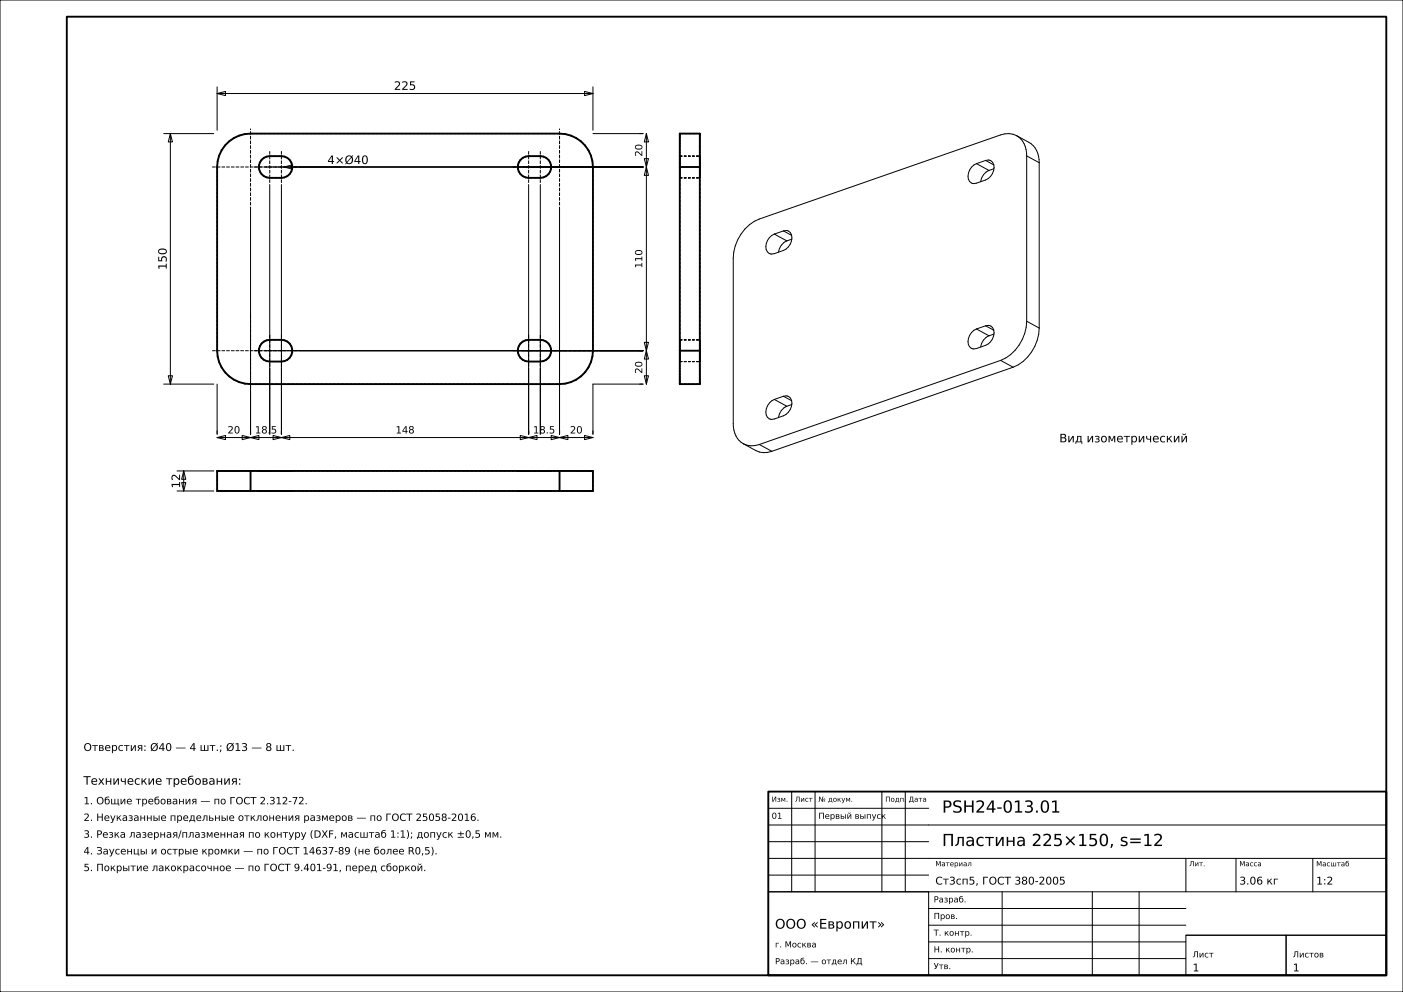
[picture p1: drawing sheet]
<svg xmlns="http://www.w3.org/2000/svg" width="420mm" height="297mm" viewBox="0 0 420 297" stroke-linecap="round" stroke-linejoin="round" font-family="sans-serif">
<g fill="none" stroke="#000" stroke-width=".3">
<path d="M0 0h420v297h-420zM49 40h15M51 40l.6 2.5h-1.2zM51 40v75M65 28l2.5-.6v1.2zM65 26v13M65 28h112.5M175 27.4l2.5 .6-2.5 .6zM177.5 26v13M177.5 40h15M193.5 40l.6 2.5h-1.2zM193.5 40v75"/>
<path d="M80.8 55.3v74.7M84.2 55.3v74.7M85 50l2.5-.6v1.2zM85 50h107.5M158.2 55.3v74.7M161.7 55.3v74.7M192.9 47.5h1.2l-.6 2.5zM193.5 50l.6 2.5h-1.2zM292.3 49l3.8 2M295 48a1.87 1.87 0 0 1 2.6 2.1 4.3 4.3 0 0 1-2.6 3.8l-2.7 .9a1.87 1.87 0 0 1-2.5-2.1 4.3 4.3 0 0 1 2.5-3.7M295 48l-2.7 1M295 48l2.5 1.4"/>
<path d="M296.1 51a4 4 0 0 0-2.5 3.4M297.6 50.5l-1.5 .5M304.3 40.6l3.8 2.1a6.6 6.6 0 0 1 3 6M304.3 40.6a6.6 6.6 0 0 1 3 6.1M304.3 40.6a5.8 5.8 0 0 0-4.8-.2l-72.2 25.2a13 13 0 0 0-7.8 11.7v49.5a6.6 6.6 0 0 0 3 6.1M307.3 46.7v49.5M307.3 46.7l3.8 2M311.1 48.7v49.5M75 62v68M167.5 62v68M231.8 70.1l3.7 2M234.5 69.1a1.87 1.87 0 0 1 2.6 2.1 4.3 4.3 0 0 1-2.6 3.8l-2.7 .9a1.87 1.87 0 0 1-2.5-2.1 4.3 4.3 0 0 1 2.5-3.7"/>
<path d="M234.5 69.1l-2.7 1M234.5 69.1l2.5 1.4M235.5 72.1a4 4 0 0 0-2.5 3.4M237 71.6l-1.5 .5M292.3 98.5l3.8 2M295 97.5a1.87 1.87 0 0 1 2.6 2.1 4.3 4.3 0 0 1-2.6 3.8l-2.7 .9a1.87 1.87 0 0 1-2.5-2.1 4.3 4.3 0 0 1 2.5-3.7M295 97.5l-2.7 1M295 97.5l2.5 1.4M307.3 96.2a13 13 0 0 1-7.8 11.7M307.3 96.2l3.8 2M311.1 98.2a13 13 0 0 1-7.8 11.7M49 115h15"/>
<path d="M50.4 112.5h1.2l-.6 2.5zM65 115v15M86 105h106.5M192.5 115h-15v15M192.9 112.5h1.2l-.6 2.5zM192.9 102.5h1.2l-.6 2.5zM193.5 105l.6 2.5h-1.2zM231.8 119.6l3.7 2M234.5 118.6a1.87 1.87 0 0 1 2.6 2.1 4.3 4.3 0 0 1-2.6 3.8l-2.7 .9a1.87 1.87 0 0 1-2.5-2.1 4.3 4.3 0 0 1 2.5-3.7M234.5 118.6l-2.7 1M234.5 118.6l2.5 1.4M296.1 100.5a4 4 0 0 0-2.5 3.4"/>
<path d="M297.6 100l-1.5 .5M299.5 107.9l-72.2 25.2M299.5 107.9l3.8 2M303.3 109.9l-72.2 25.2M65 131l2.5-.6v1.2zM65 131h112.5M72.5 130.4l2.5 .6-2.5 .6zM75 131l2.5-.6v1.2zM81.8 130.4l2.4 .6-2.4 .6zM84.2 131l2.6-.6v1.2zM155.8 130.4l2.4 .6-2.4 .6zM158.2 131l2.5-.6v1.2z"/>
<path d="M165 130.4l2.5 .6-2.5 .6zM167.5 131l2.5-.6v1.2zM175 130.4l2.5 .6-2.5 .6zM222.5 132.9l3.8 2a5.8 5.8 0 0 0 4.8 .2M222.5 132.9a5.8 5.8 0 0 0 4.8 .2M227.3 133.1l3.8 2M235.5 121.6a4 4 0 0 0-2.5 3.4M237 121.1l-1.5 .5M53 147h11M53 141h11M54.4 144.5h1.2l-.6 2.5zM55 141l.6 2.5h-1.2z"/>
<path d="M55 141v6M237 237v30M244 237v30M264 237v30M271 237v30M230 257h185M230 252h48M230 247h185M230 242h48M355 257v10M370 257v10M393 257v10"/>
<path d="M230 267h48v25h-48zM230 267h185M230 262h48M278 277h77M278 272h77M300 267v25M327 267v25M341 267v25M278 287h77M278 282h77M355 280h30v12h-30zM355 280h60"/>
<path d="M385 280h30v12h-30z"/>
</g>
<g fill="none" stroke="#000" stroke-width=".56">
<path d="M20 5h395v287h-395zM203.5 40h6v75h-6zM67.3 43.6a10 10 0 0 1 7.7-3.6h92.5a10 10 0 0 1 10 10v55a10 10 0 0 1-10 10h-92.5a10 10 0 0 1-10-10v-55a10 10 0 0 1 2.3-6.4zM78.3 47.9l.7-.6a9.4 9.4 0 0 1 7 0 3.2 3.2 0 0 1 1.4 3.6 3.2 3.2 0 0 1-3.2 2.4h-3.4a3.2 3.2 0 0 1-3-1.9 3.2 3.2 0 0 1 .5-3.5zM155.8 47.9l.7-.6a9.4 9.4 0 0 1 7 0 3.2 3.2 0 0 1 1.4 3.6 3.2 3.2 0 0 1-3.2 2.4h-3.5a3.2 3.2 0 0 1-2.9-1.9 3.2 3.2 0 0 1 .5-3.5zM203.5 50h6M78.3 102.9l.7-.6a9.4 9.4 0 0 1 7 0 3.2 3.2 0 0 1 1.4 3.6 3.2 3.2 0 0 1-3.2 2.4h-3.4a3.2 3.2 0 0 1-3-1.9 3.2 3.2 0 0 1 .5-3.5zM155.8 102.9l.7-.6a9.4 9.4 0 0 1 7 0 3.2 3.2 0 0 1 1.4 3.6 3.2 3.2 0 0 1-3.2 2.4h-3.5a3.2 3.2 0 0 1-2.9-1.9 3.2 3.2 0 0 1 .5-3.5zM203.5 105h6M65 141h112.5v6h-112.5zM75 141v6M167.5 141v6"/>
<path d="M230 237h185v55h-185z"/>
</g>
<g fill="none" stroke="#000" stroke-width=".3" stroke-dasharray=".7 .5" stroke-linecap="butt">
<path d="M167.5 40l1.7 .2M167.5 40h-92.5M203.5 40v.1M209.5 40h-6M65 50l.2-1.7M65 50v55M65.2 48.3l.4-1.7M65.6 46.6l.7-1.6M66.3 45l1-1.4M67.3 43.6l1.3-1.3M68.6 42.3l1.4-1M70 41.3l1.6-.7"/>
<path d="M71.6 40.6l1.7-.4M73.3 40.2l1.7-.2M77.5 50.5v-1M77.5 49.5l.3-.9M77.8 51.4l-.3-.9M77.8 48.6l.5-.7M78.3 52.1l-.5-.7M78.3 47.9l.7-.6M79 52.7l-.7-.6M79 47.3l.8-.4M79.8 53.1l-.8-.4M79.8 46.9l1-.1"/>
<path d="M80.8 53.3l-1-.2M80.8 46.8h3.4M84.2 46.8l1 .1M84.2 53.3h-3.4M85.2 46.9l.8 .4M85.2 53.1l-1 .2M86 47.3l.7 .6M86 52.7l-.8 .4M86.7 47.9l.5 .7M86.7 52.1l-.7 .6M87.2 48.6l.3 .9M87.2 51.4l-.5 .7"/>
<path d="M87.5 49.5v1M87.5 50.5l-.3 .9M155 50.5v-1M155 49.5l.3-.9M155.3 51.4l-.3-.9M155.3 48.6l.5-.7M155.8 52.1l-.5-.7M155.8 47.9l.7-.6M156.5 52.7l-.7-.6M156.5 47.3l.8-.4M157.3 53.1l-.8-.4M157.3 46.9l.9-.1"/>
<path d="M158.2 53.3l-.9-.2M158.2 46.8h3.5M161.7 46.8l1 .1M161.7 53.3h-3.5M162.7 46.9l.8 .4M162.7 53.1l-1 .2M163.5 47.3l.7 .6M163.5 52.7l-.8 .4M164.2 47.9l.5 .7M164.2 52.1l-.7 .6M164.7 48.6l.3 .9M164.7 51.4l-.5 .7"/>
<path d="M165 49.5v1M165 50.5l-.3 .9M169.2 40.2l1.7 .4M170.9 40.6l1.6 .7M172.5 41.3l1.4 1M173.9 42.3l1.3 1.3M175.2 43.6l1 1.4M176.2 45l.7 1.6M176.9 46.6l.4 1.7M177.3 48.3l.2 1.7M203.5 40.1v.2M203.5 40.3v.3"/>
<path d="M203.5 40.6v.4M203.5 41v.5M203.5 41.5v.7M203.5 42.2v.7M203.5 42.9v.9M203.5 43.8v.9M203.5 44.7v1M203.5 45.7v1M203.5 46.7v1.1M203.5 47.8v1.1M203.5 48.9v1.1M203.5 50v55"/>
<path d="M203.5 53.3v-.1M203.5 53.2v-.3M203.5 52.9v-.4M203.5 52.5v-.5M203.5 52v-.6M203.5 51.4v-.7M203.5 50.7v-.7M203.5 50v-.7M203.5 49.3v-.7M203.5 48.6v-.6M203.5 48v-.5M203.5 47.5v-.4"/>
<path d="M203.5 47.1v-.3M203.5 46.8v.3M203.5 47.1v.4M203.5 47.5v.5M203.5 48v.6M203.5 48.6v.7M203.5 49.3v.7M203.5 50v.7M203.5 50.7v.7M203.5 51.4v.6M203.5 52v.5M203.5 52.5v.4"/>
<path d="M203.5 52.9v.3M203.5 53.2v.1M203.5 46.8h6M203.5 53.3h6M209.5 50v-1.1M209.5 48.9v-1.1M209.5 47.8v-1.1M209.5 46.7v-1M209.5 45.7v-1M209.5 44.7v-.9M209.5 43.8v-.9M209.5 42.9v-.7"/>
<path d="M209.5 42.2v-.7M209.5 41.5v-.5M209.5 41v-.4M209.5 40.6v-.3M209.5 40.3v-.2M209.5 40.1v-.1M209.5 50v55M209.5 53.3v-.1M209.5 53.2v-.3M209.5 52.9v-.4M209.5 52.5v-.5M209.5 52v-.6"/>
<path d="M209.5 51.4v-.7M209.5 50.7v-.7M209.5 50v-.7M209.5 49.3v-.7M209.5 48.6v-.6M209.5 48v-.5M209.5 47.5v-.4M209.5 47.1v-.3M209.5 46.8v.3M209.5 47.1v.4M209.5 47.5v.5M209.5 48v.6"/>
<path d="M209.5 48.6v.7M209.5 49.3v.7M209.5 50v.7M209.5 50.7v.7M209.5 51.4v.6M209.5 52v.5M209.5 52.5v.4M209.5 52.9v.3M209.5 53.2v.1M65.2 106.7l-.2-1.7M65.6 108.4l-.4-1.7M66.3 110l-.7-1.6"/>
<path d="M67.3 111.4l-1-1.4M68.6 112.7l-1.3-1.3M70 113.7l-1.4-1M71.6 114.4l-1.6-.7M73.3 114.8l-1.7-.4M75 115l-1.7-.2M75 115h92.5M77.5 105.5v-1M77.5 104.5l.3-.9M77.8 106.4l-.3-.9M77.8 103.6l.5-.7M78.3 107.1l-.5-.7"/>
<path d="M78.3 102.9l.7-.6M79 107.7l-.7-.6M79 102.3l.8-.4M79.8 108.1l-.8-.4M79.8 101.9l1-.1M80.8 108.3l-1-.2M80.8 101.8h3.4M84.2 101.8l1 .1M84.2 108.3h-3.4M85.2 101.9l.8 .4M85.2 108.1l-1 .2M86 102.3l.7 .6"/>
<path d="M86 107.7l-.8 .4M86.7 102.9l.5 .7M86.7 107.1l-.7 .6M87.2 103.6l.3 .9M87.2 106.4l-.5 .7M87.5 104.5v1M87.5 105.5l-.3 .9M155 105.5v-1M155 104.5l.3-.9M155.3 106.4l-.3-.9M155.3 103.6l.5-.7M155.8 107.1l-.5-.7"/>
<path d="M155.8 102.9l.7-.6M156.5 107.7l-.7-.6M156.5 102.3l.8-.4M157.3 108.1l-.8-.4M157.3 101.9l.9-.1M158.2 108.3l-.9-.2M158.2 101.8h3.5M161.7 101.8l1 .1M161.7 108.3h-3.5M162.7 101.9l.8 .4M162.7 108.1l-1 .2M163.5 102.3l.7 .6"/>
<path d="M163.5 107.7l-.8 .4M164.2 102.9l.5 .7M164.2 107.1l-.7 .6M164.7 103.6l.3 .9M164.7 106.4l-.5 .7M165 104.5v1M165 105.5l-.3 .9M169.2 114.8l-1.7 .2M170.9 114.4l-1.7 .4M172.5 113.7l-1.6 .7M173.9 112.7l-1.4 1M175.2 111.4l-1.3 1.3"/>
<path d="M176.2 110l-1 1.4M176.9 108.4l-.7 1.6M177.3 106.7l-.4 1.7M177.5 105l-.2 1.7M177.5 105v-55M203.5 105v1.1M203.5 106.1v1.1M203.5 107.2v1.1M203.5 108.3v1M203.5 109.3v1M203.5 110.3v.9M203.5 111.2v.9"/>
<path d="M203.5 112.1v.7M203.5 112.8v.7M203.5 113.5v.5M203.5 114v.4M203.5 114.4v.3M203.5 114.7v.2M203.5 114.9v.1M203.5 108.3v-.1M203.5 108.2v-.3M203.5 107.9v-.4M203.5 107.5v-.5M203.5 107v-.6"/>
<path d="M203.5 106.4v-.7M203.5 105.7v-.7M203.5 105v-.7M203.5 104.3v-.7M203.5 103.6v-.6M203.5 103v-.5M203.5 102.5v-.4M203.5 102.1v-.3M203.5 101.8v.3M203.5 102.1v.4M203.5 102.5v.5M203.5 103v.6"/>
<path d="M203.5 103.6v.7M203.5 104.3v.7M203.5 105v.7M203.5 105.7v.7M203.5 106.4v.6M203.5 107v.5M203.5 107.5v.4M203.5 107.9v.3M203.5 108.2v.1M203.5 115h6M203.5 101.8h6M203.5 108.3h6"/>
<path d="M209.5 115v-.1M209.5 114.9v-.2M209.5 114.7v-.3M209.5 114.4v-.4M209.5 114v-.5M209.5 113.5v-.7M209.5 112.8v-.7M209.5 112.1v-.9M209.5 111.2v-.9M209.5 110.3v-1M209.5 109.3v-1M209.5 108.3v-1.1"/>
<path d="M209.5 107.2v-1.1M209.5 106.1v-1.1M209.5 108.3v-.1M209.5 108.2v-.3M209.5 107.9v-.4M209.5 107.5v-.5M209.5 107v-.6M209.5 106.4v-.7M209.5 105.7v-.7M209.5 105v-.7M209.5 104.3v-.7M209.5 103.6v-.6"/>
<path d="M209.5 103v-.5M209.5 102.5v-.4M209.5 102.1v-.3M209.5 101.8v.3M209.5 102.1v.4M209.5 102.5v.5M209.5 103v.6M209.5 103.6v.7M209.5 104.3v.7M209.5 105v.7M209.5 105.7v.7M209.5 106.4v.6"/>
<path d="M209.5 107v.5M209.5 107.5v.4M209.5 107.9v.3M209.5 108.2v.1M65 141v6M65 147h.1M65.1 141h-.1M65.1 147h.2M65.3 141h-.2M65.3 147h.3M65.6 141h-.3M65.6 147h.4"/>
<path d="M66 141h-.4M66 147h.5M66.5 141h-.5M66.5 147h.7M67.2 141h-.7M67.2 147h.7M67.9 141h-.7M67.9 147h.9M68.8 141h-.9M68.8 147h.9M69.7 141h-.9M69.7 147h1"/>
<path d="M70.7 141h-1M70.7 147h1M71.7 141h-1M71.7 147h1.1M72.8 141h-1.1M72.8 147h1.1M73.9 141h-1.1M73.9 147h1.1M75 141h-1.1M77.5 141h.1M77.5 147h.1M77.6 141h-.1"/>
<path d="M77.6 141h.1M77.6 147h-.1M77.6 147h.1M77.7 141h-.1M77.7 141h.1M77.7 147h-.1M77.7 147h.1M77.8 141h-.1M77.8 141h.2M77.8 147h-.1M77.8 147h.2M78 141h-.2"/>
<path d="M78 141h.2M78 147h-.2M78 147h.2M78.2 141h-.2M78.2 141h.3M78.2 147h-.2M78.2 147h.3M78.5 141h-.3M78.5 141h.2M78.5 147h-.3M78.5 147h.2M78.7 141h-.2"/>
<path d="M78.7 141h.3M78.7 147h-.2M78.7 147h.3M79 141h-.3M79 141h.3M79 147h-.3M79 147h.3M79.3 141h-.3M79.3 141h.4M79.3 147h-.3M79.3 147h.4M79.7 141h-.4"/>
<path d="M79.7 141h.3M79.7 147h-.4M79.7 147h.3M80 141h-.3M80 141h.4M80 147h-.3M80 147h.4M80.4 141h-.4M80.4 141h.4M80.4 147h-.4M80.4 147h.4M80.8 141h-.4"/>
<path d="M80.8 141h3.4M80.8 147h-.4M80.8 147h3.4M84.2 141h.4M84.2 141h-3.4M84.2 147h.4M84.2 147h-3.4M84.6 141h.4M84.6 141h-.4M84.6 147h.4M84.6 147h-.4M85 141h.3"/>
<path d="M85 141h-.4M85 147h.3M85 147h-.4M85.3 141h.4M85.3 141h-.3M85.3 147h.4M85.3 147h-.3M85.7 141h.3M85.7 141h-.4M85.7 147h.3M85.7 147h-.4M86 141h.3"/>
<path d="M86 141h-.3M86 147h.3M86 147h-.3M86.3 141h.2M86.3 141h-.3M86.3 147h.2M86.3 147h-.3M86.5 141h.3M86.5 141h-.2M86.5 147h.3M86.5 147h-.2M86.8 141h.2"/>
<path d="M86.8 141h-.3M86.8 147h.2M86.8 147h-.3M87 141h.2M87 141h-.2M87 147h.2M87 147h-.2M87.2 141h.1M87.2 141h-.2M87.2 147h.1M87.2 147h-.2M87.3 141h.1"/>
<path d="M87.3 141h-.1M87.3 147h.1M87.3 147h-.1M87.4 141h.1M87.4 141h-.1M87.4 147h.1M87.4 147h-.1M87.5 141h-.1M87.5 147h-.1M155 141h.1M155 147h.1M155.1 141h-.1"/>
<path d="M155.1 141h.1M155.1 147h-.1M155.1 147h.1M155.2 141h-.1M155.2 141h.1M155.2 147h-.1M155.2 147h.1M155.3 141h-.1M155.3 141h.2M155.3 147h-.1M155.3 147h.2M155.5 141h-.2"/>
<path d="M155.5 141h.2M155.5 147h-.2M155.5 147h.2M155.7 141h-.2M155.7 141h.3M155.7 147h-.2M155.7 147h.3M156 141h-.3M156 141h.2M156 147h-.3M156 147h.2M156.2 141h-.2"/>
<path d="M156.2 141h.3M156.2 147h-.2M156.2 147h.3M156.5 141h-.3M156.5 141h.3M156.5 147h-.3M156.5 147h.3M156.8 141h-.3M156.8 141h.4M156.8 147h-.3M156.8 147h.4M157.2 141h-.4"/>
<path d="M157.2 141h.3M157.2 147h-.4M157.2 147h.3M157.5 141h-.3M157.5 141h.4M157.5 147h-.3M157.5 147h.4M157.9 141h-.4M157.9 141h.3M157.9 147h-.4M157.9 147h.3M158.2 141h-.3"/>
<path d="M158.2 141h3.5M158.2 147h-.3M158.2 147h3.5M161.7 141h.4M161.7 141h-3.5M161.7 147h.4M161.7 147h-3.5M162.1 141h.4M162.1 141h-.4M162.1 147h.4M162.1 147h-.4M162.5 141h.3"/>
<path d="M162.5 141h-.4M162.5 147h.3M162.5 147h-.4M162.8 141h.4M162.8 141h-.3M162.8 147h.4M162.8 147h-.3M163.2 141h.3M163.2 141h-.4M163.2 147h.3M163.2 147h-.4M163.5 141h.3"/>
<path d="M163.5 141h-.3M163.5 147h.3M163.5 147h-.3M163.8 141h.2M163.8 141h-.3M163.8 147h.2M163.8 147h-.3M164 141h.3M164 141h-.2M164 147h.3M164 147h-.2M164.3 141h.2"/>
<path d="M164.3 141h-.3M164.3 147h.2M164.3 147h-.3M164.5 141h.2M164.5 141h-.2M164.5 147h.2M164.5 147h-.2M164.7 141h.1M164.7 141h-.2M164.7 147h.1M164.7 147h-.2M164.8 141h.1"/>
<path d="M164.8 141h-.1M164.8 147h.1M164.8 147h-.1M164.9 141h.1M164.9 141h-.1M164.9 147h.1M164.9 147h-.1M165 141h-.1M165 147h-.1M167.5 141h-92.5M167.5 147h1.1M167.5 147h-92.5"/>
<path d="M168.6 141h-1.1M168.6 147h1.1M169.7 141h-1.1M169.7 147h1.1M170.8 141h-1.1M170.8 147h1M171.8 141h-1M171.8 147h1M172.8 141h-1M172.8 147h.9M173.7 141h-.9M173.7 147h.9"/>
<path d="M174.6 141h-.9M174.6 147h.7M175.3 141h-.7M175.3 147h.7M176 141h-.7M176 147h.5M176.5 141h-.5M176.5 147h.4M176.9 141h-.4M176.9 147h.3M177.2 141h-.3M177.2 147h.2"/>
<path d="M177.4 141h-.2M177.4 147h.1M177.5 147v-6M177.5 141h-.1"/>
</g>
<g fill="none" stroke="#000" stroke-width=".3" stroke-dasharray="1.1 .4" stroke-linecap="butt">
<path d="M63.5 50h23M76 50h9.5M79.5 50h9.5M80.8 54.7v-9.5M84.2 54.7v-9.5M153.5 50h9.5M156 50h23M157 50h9.5M158.2 54.7v-9.5M161.7 54.7v-9.5M75 61.5v-23M167.5 61.5v-23"/>
<path d="M63.5 105h23M75 116.5v-23M76 105h9.5M79.5 105h9.5M80.8 109.7v-9.5M84.2 109.7v-9.5M153.5 105h9.5M156 105h23M157 105h9.5M158.2 109.7v-9.5M161.7 109.7v-9.5M167.5 116.5v-23"/>
</g>
<g font-size="5">
<text x="282" y="243.3">PSH24-013.01</text>
<text x="282" y="253.3">Пластина 225×150, s=12</text>
</g>
<text font-size="4" x="232" y="278">ООО «Европит»</text>
<g font-size="3.5">
<text x="117.9" y="26.9">225</text>
<text x="98" y="49.1">4×Ø40</text>
<text x="49.9" y="80.8" transform="rotate(-90 49.9 80.8)">150</text>
<text x="317.1" y="132.4">Вид изометрический</text>
<text x="53.9" y="146.2" transform="rotate(-90 53.9 146.2)">12</text>
<text x="25" y="234.9">Технические требования:</text>
</g>
<g font-size="3.2">
<text x="25" y="224.8">Отверстия: Ø40 — 4 шт.; Ø13 — 8 шт.</text>
<text x="280" y="264.8">Ст3сп5, ГОСТ 380-2005</text>
<text x="371" y="264.8">3.06 кг</text>
<text x="394" y="264.8">1:2</text>
<text x="357" y="290.8">1</text>
<text x="387" y="290.8">1</text>
</g>
<g font-size="3">
<text x="192.3" y="46.9" transform="rotate(-90 192.3 46.9)">20</text>
<text x="192.3" y="80.4" transform="rotate(-90 192.3 80.4)">110</text>
<text x="192.3" y="111.9" transform="rotate(-90 192.3 111.9)">20</text>
<text x="68.1" y="129.8">20</text>
<text x="76.3" y="129.8">18.5</text>
<text x="118.4" y="129.8">148</text>
<text x="159.5" y="129.8">18.5</text>
<text x="170.6" y="129.8">20</text>
<text x="25" y="240.8">1. Общие требования — по ГОСТ 2.312-72.</text>
<text x="25" y="245.8">2. Неуказанные предельные отклонения размеров — по ГОСТ 25058-2016.</text>
<text x="25" y="250.8">3. Резка лазерная/плазменная по контуру (DXF, масштаб 1:1); допуск ±0,5 мм.</text>
<text x="25" y="255.8">4. Заусенцы и острые кромки — по ГОСТ 14637-89 (не более R0,5).</text>
<text x="25" y="260.8">5. Покрытие лакокрасочное — по ГОСТ 9.401-91, перед сборкой.</text>
</g>
<g font-size="2.5">
<text x="231" y="245.1">01</text>
<text x="245" y="245.1">Первый выпуск</text>
<text x="279.5" y="270.2">Разраб.</text>
<text x="279.5" y="275.1">Пров.</text>
<text x="279.5" y="280.1">Т. контр.</text>
<text x="232" y="283.6">г. Москва</text>
<text x="279.5" y="285.1">Н. контр.</text>
<text x="357" y="286.6">Лист</text>
<text x="387" y="286.6">Листов</text>
<text x="232" y="288.7">Разраб. — отдел КД</text>
<text x="279.5" y="290.1">Утв.</text>
</g>
<g font-size="2.1">
<text x="231" y="240">Изм.</text>
<text x="238" y="240">Лист</text>
<text x="245" y="240">№ докум.</text>
<text x="265" y="240">Подп.</text>
<text x="272" y="240">Дата</text>
<text x="280" y="259.3">Материал</text>
<text x="356" y="259.3">Лит.</text>
<text x="371" y="259.3">Масса</text>
<text x="394" y="259.4">Масштаб</text>
</g>
</svg>
